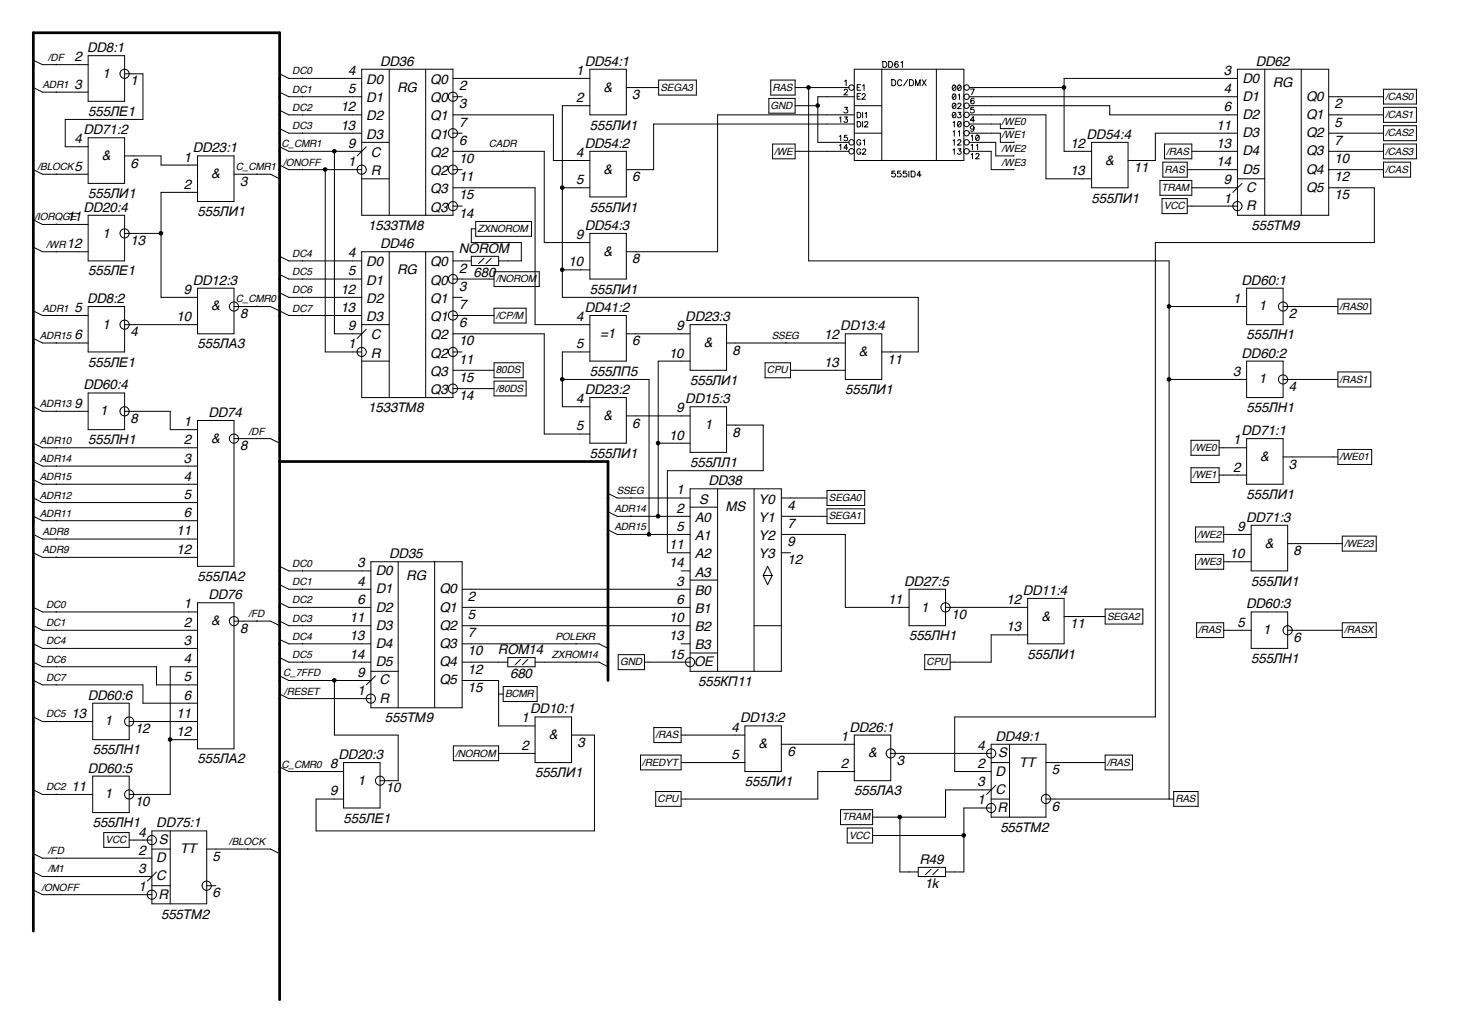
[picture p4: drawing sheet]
<svg xmlns="http://www.w3.org/2000/svg" width="297mm" height="210mm" viewBox="0 0 297 210" stroke-linecap="round" stroke-linejoin="round" font-family="sans-serif">
<g fill="none" stroke="#000" stroke-width=".2">
<path d="M6.8 17.8l1.8 .9h9.3M6.8 12.2l1.8 .9h9.3M11.4 13.1h.1M11.4 18.6v.1M17.9 11.3h7.4v9.3h-7.4zM25.3 15h3.7v9.3h-15.7v5.5h4.6M56.8 18.7l1.9 1h14.8M56.8 15l1.9 .9h14.8M61.5 15.8v.1M61.5 19.5v.2M73.5 14.1h18.5v29.6h-18.5zM79.1 14.1v29.6"/>
<path d="M86.5 14.1v29.6M92 19.7h1.9M92 15.9h27.8M119.8 14.1h7.5v9.2h-7.5zM127.3 17.8h6.5M133.8 16.3h7.7v3h-7.7zM156.2 20h5.3v3h-5.3zM156.6 16.3h4.9v3h-4.9zM161.5 17.8h11M164.3 17.8v35.2h73.2v109.4M171.5 18.4l.1-.2 .4-.1 .2 .4-.8 .8h.9M171.6 16.5l.3-.2v1.1"/>
<path d="M173.6 19.7h-7.4v9.2h6.3M173.6 14.1h22.2v18.5h-22.2zM174.2 19.6h.4M174.2 17.8h.4M174.8 19h-.6v1.2h.6M174.8 17.2h-.6v1.1h.6M175.2 19.3l.2-.3h.2l.2 .3-.2 .4-.5 .5h.8M175.3 17.5l.3-.3v1.1M179.2 14.1v18.5M179.4 12.5h.4a.64 .64 0 0 1 .4 .6 .64 .64 0 0 1-.4 .6h-.4zM180.6 12.5h.4a.64 .64 0 0 1 .4 .6 .64 .64 0 0 1-.4 .6h-.4zM181.2 16.2h.4a.68 .68 0 0 1 .4 .6 .68 .68 0 0 1-.4 .6h-.4z"/>
<path d="M182.5 12.7l-.3-.2a.58 .58 0 0 0-.5 .6 .58 .58 0 0 0 .7 .5 .38 .38 0 0 0-.1-.6 .38 .38 0 0 0-.5 .3M183 12.7l.3-.2v1.2M183.2 16.5a.49 .49 0 0 0-.7-.3 .49 .49 0 0 0-.1 .7 .44 .44 0 0 0 .3 .5 .44 .44 0 0 0 .5-.2M184.4 16.2l-.8 1.2M184.8 16.2h.4a.68 .68 0 0 1 .4 .6 .68 .68 0 0 1-.4 .6h-.4zM186 17.4v-1.2l.5 1.2 .4-1.2v1.2M187.4 16.2l.8 1.2M188.2 16.2l-.8 1.2M190.2 14.1v18.5M193.6 17.3a.54 .54 0 0 1 .7 .4 .54 .54 0 0 1-.4 .7l-.3-.1-.1-.4zM193.6 19.1a.54 .54 0 0 1 .7 .4 .54 .54 0 0 1-.4 .7h-.3l-.1-.5zM194.2 17.5l-.7 .7"/>
<path d="M194.2 19.3l-.7 .7M194.7 17.3a.54 .54 0 0 1 .7 .4 .54 .54 0 0 1-.5 .7l-.2-.1-.2-.4zM194.7 19.3l.2-.2v1.1M195.2 17.5l-.6 .7M196.9 19.7h54.5M196.9 17.8h19.3M197.1 18.1h.9l-.6 1.1M251.4 15.9h-35.2v14.8h5.6M251.4 14.1h18.6v29.6h-18.6zM257 14.1v29.6M264.4 14.1v29.6M270 19.7h11.1"/>
<path d="M281.1 18.1h6.7v3h-6.7zM6.8 34.5l1.8 .9h9.3M11.4 35.3v.1M17.9 28h7.4v9.3h-7.4zM25.3 31.7h7.4v1.8h7.4M40.1 39.1h-7.4v21.3h7.4M40.1 31.7h7.4v9.3h-7.4zM47.5 35.4h7.4l1.9 .9M52.2 35.3v.1M56.8 29.8l1.9 .9h14.8M56.8 26.1l1.9 1h14.8M56.8 22.4l1.9 .9h14.8"/>
<path d="M56.8 33.5l1.9 1h14.8M61.5 23.3h.1M61.5 27v.1M61.5 30.7h.1M61.5 34.4v.1M66.1 34.5v37h7.4M67.9 30.7v37.1h5.6M73.5 28.9h5.6M73.5 36.3h5.6M74.4 29.8l-1.8 1.9M92 30.7h18.6v18.6h9.2M92 27.1h1.9"/>
<path d="M92 23.3h20.4v9.3h7.4M92 34.5h1.9M92 38.2h16.7v27.8h11.1M102.2 30.7h.1M114.3 38.2h5.5M119.8 21.5h-5.5v38.9h72.3v11.1h-7.4M119.8 30.7h7.5v9.3h-7.5zM157 29.3h4.5v3h-4.5zM161.5 30.7h11M161.5 21.5h4.7M170.6 29.5l.2-.2v1.1M170.6 24l.2-.2v1.1"/>
<path d="M170.6 27.7l.2-.2v1.1M171.6 23.8h.6l-.4 .4a.38 .38 0 0 1 .4 .3 .38 .38 0 0 1-.3 .4 .38 .38 0 0 1-.5-.2M171.6 21.8h.6l-.3 .4a.41 .41 0 0 1 .4 .4 .41 .41 0 0 1-.4 .5 .41 .41 0 0 1-.5-.4M172.1 27.5h-.5l-.1 .5a.4 .4 0 0 1 .6 0 .4 .4 0 0 1-.1 .6 .4 .4 0 0 1-.6-.2M172.3 30.1h-.9l.6-.8v1.1M173.6 27.1h5.6M173.6 23.3h-27.8v27.9h-18.5M173.6 25.2h-40.8v9.3h-5.5M173.6 21.5h5.6M174.2 24.7a.57 .57 0 0 1 .7 .5 .57 .57 0 0 1-.7 .6zM174.2 22.8a.57 .57 0 0 1 .7 .6 .57 .57 0 0 1-.7 .5zM174.9 30.5a.45 .45 0 0 0-.6-.2 .45 .45 0 0 0-.2 .6 .4 .4 0 0 0 .4 .4 .4 .4 0 0 0 .4-.4h-.3"/>
<path d="M174.9 28.6a.45 .45 0 0 0-.6-.2 .45 .45 0 0 0-.2 .7 .4 .4 0 0 0 .4 .4 .4 .4 0 0 0 .4-.4h-.3M175.3 30.5l.2-.3 .4 .3-.2 .3-.5 .5h.7M175.3 22.8v1.1M175.3 24.7v1.1M175.3 28.6l.3-.2v1.1M175.7 24.9l.1-.2h.3l.2 .3-.7 .8h.8M175.8 23l.2-.2v1.1M181.8 34.8h-.6v.5a.43 .43 0 0 1 .6-.1 .43 .43 0 0 1 0 .7 .43 .43 0 0 1-.7-.2M183 34.8h-.6l-.1 .5a.43 .43 0 0 1 .7-.1 .43 .43 0 0 1-.1 .7 .43 .43 0 0 1-.6-.2M184.1 34.8h-.5l-.1 .5a.43 .43 0 0 1 .7-.1 .43 .43 0 0 1-.1 .7 .43 .43 0 0 1-.6-.2M184.7 34.8v1.2M185.1 34.8h.4a.64 .64 0 0 1 .4 .6 .64 .64 0 0 1-.4 .6h-.4z"/>
<path d="M187.2 35.6h-.9l.6-.8v1.2M193.6 28.6l.3-.2v1.1M193.6 22.9a.54 .54 0 0 1 .7 .4 .54 .54 0 0 1-.4 .6h-.3l-.1-.4zM193.6 21a.54 .54 0 0 1 .7 .4 .54 .54 0 0 1-.4 .7l-.3-.1-.1-.4zM193.6 24.9l.3-.2v1.1M193.6 26.8l.3-.2v1.1M193.6 30.5l.3-.3v1.1M194.2 23l-.7 .7M194.2 21.2l-.7 .7M194.6 28.6l.1-.2h.3l.2 .3-.7 .8h.8M194.6 21.2l.1-.2h.3l.2 .3-.7 .8h.8M194.6 22.8h.6l-.3 .5a.38 .38 0 0 1 .4 .3 .38 .38 0 0 1-.4 .4 .38 .38 0 0 1-.4-.3"/>
<path d="M194.6 30.2h.6l-.3 .5a.38 .38 0 0 1 .4 .3 .38 .38 0 0 1-.4 .4 .38 .38 0 0 1-.4-.3M194.7 24.7a.54 .54 0 0 1 .7 .4 .54 .54 0 0 1-.5 .7h-.2l-.2-.5zM194.7 26.8l.2-.2v1.1M195.2 24.9l-.6 .7M196.9 30.7h4.5v3.8l4.6-.1M196.9 27.1h6.3v1.8h2.8v-.1M196.9 28.9h5.4v2.8l3.7-.1M196.9 25.2h6.3v.9l2.8-.1M196.9 23.3h15.6v13h9.3M196.9 21.5h28.6v1.8h25.9M197.3 29.5l.3-.2v1.1M197.3 27.7l.3-.3v1.1"/>
<path d="M197.3 31.4l.3-.2v1.1M197.8 21.8h-.5l-.1 .5a.42 .42 0 0 1 .7 0 .42 .42 0 0 1-.2 .7 .42 .42 0 0 1-.6-.3M197.9 25.9a.38 .38 0 0 1-.5 .4 .38 .38 0 0 1-.2-.6 .38 .38 0 0 1 .6 0l.1 .2a.57 .57 0 0 1-.5 .8l-.2-.1M197.9 20.1l-.2-.1a.62 .62 0 0 0-.5 .5 .62 .62 0 0 0 .4 .6 .36 .36 0 0 0 .4-.3 .36 .36 0 0 0-.4-.4 .36 .36 0 0 0-.4 .3M198 24.4h-.9l.6-.7v1.1M198.3 31.4l.1-.2h.3l.2 .3-.7 .8h.8M198.4 29.5l.2-.2v1.1M198.4 27.5a.54 .54 0 0 1 .6 .4 .54 .54 0 0 1-.4 .6h-.2l-.2-.4zM198.9 27.7l-.6 .6M221.8 28.9h7.4v9.3h-7.4zM235.7 36.7h6.4v3h-6.4zM236.3 32.9h4.9v3.1h-4.9z"/>
<path d="M236.6 29.3h5.5v3h-5.5zM241.2 34.5h10.2M242.1 30.7h9.3M242.1 38.2h9.3M251.4 27.1h-16.7v5.5h-5.5M251.4 36.3h5.6M252.3 37.3l-1.8 1.8M270 30.7h11.1M270 27.1h11.1M270 38.2h9.2v11.1h-44.5v96.4h-40.7v11.1h7.4M270 23.3h11.1M270 34.5h11.1"/>
<path d="M281.1 29.3h6.7v3h-6.7zM281.1 21.8h6.7v3.1h-6.7zM281.1 25.5h6.7v3.1h-6.7zM281.1 32.9h5.5v3.1h-5.5zM6.8 50.2l1.8 1h9.3M6.8 44.7l1.8 .9h9.3M11.4 45.5v.1M11.4 51.1v.1M17.9 43.7h7.4v9.3h-7.4zM25.3 47.4h7.4M40.1 58.6h7.4v9.2h-7.4zM56.8 59.5l1.9 .9h14.8"/>
<path d="M56.8 52.1l1.9 .9h14.8M56.8 55.8l1.9 .9h14.8M61.5 52.9v.1M61.5 56.6v.1M73.5 51.2h18.5v29.6h-18.5zM79.1 51.2v29.6M86.5 51.2v29.6M92 53h3.8M92 56.7h8.4M92 41.9h1.9M95.8 52.1h5.5v1.8h-5.5zM96.6 46.5h-.8v2.8h10.1v3.7h-4.6"/>
<path d="M96.6 45h11.4v3h-11.4zM98.3 52.5l-1.1 1.1M99.8 52.5l-1.1 1.1M100.4 55.2h9.2v3h-9.2zM114.3 54.8h5.5M119.8 47.4h7.5v9.3h-7.5zM236.1 40.4h5.1v3h-5.1zM241.2 41.9h10.2M253.3 58.6h7.4v7.4h-7.4zM6.8 68.8l1.8 .9h9.3M6.8 63.2l1.8 .9h9.3M11.4 64v.1"/>
<path d="M11.4 69.6v.1M17.9 62.3h7.4v9.2h-7.4zM17.9 79.9h7.4v7.4h-7.4zM25.3 66h14.8M47.5 62.3h7.4l3.8 1.8h14.8M52.2 62.2v.1M61.5 60.3v.1M61.5 64v.1M73.5 66h5.6M73.5 73.4h5.6M74.4 66.9l-1.8 1.9M92 64.1h8.4"/>
<path d="M92 60.4h1.9M92 67.8h18.6v20.4h9.2M92 75.2h8.4M92 79h8.4M92 71.5h1.9M100.4 62.6h6.5v3h-6.5zM100.4 73.7h5.9v3.1h-5.9zM100.4 77.4h6.5v3h-6.5zM114.3 77.1h17.6v31.5M119.8 64.1h7.5v9.3h-7.5zM119.8 71.5h-5.5v11.1h5.5M127.3 67.8h12.9"/>
<path d="M140.2 73.4h-6.5v31.5M140.2 66h7.4v9.2h-7.4zM147.6 69.7h24.1M155.4 73.7h5.2v3.1h-5.2zM159.7 69.6v.1M160.6 75.2h11.1M171.7 67.8h7.5v9.3h-7.5zM237.5 62.3h15.8M237.5 77.1h15.8M253.3 73.4h7.4v7.4h-7.4zM260.7 62.3h11.1M260.7 77.1h11.1"/>
<path d="M271.8 60.8h6.7v3h-6.7zM271.8 75.6h6.7v3h-6.7zM6.8 97.5l1.8 .9h31.5M6.8 93.8l1.8 .9h31.5M6.8 90.1l1.8 .9h31.5M6.8 82.6l1.8 1h9.3M11.4 83.5v.1M11.4 90.9v.1M11.4 94.6v.1M11.4 98.3v.1M25.3 83.6h9.3v3.7h5.5M40.1 85.4h7.4v29.7h-7.4z"/>
<path d="M47.5 89.1h7.4l1.9 1M52.2 89v.1M119.8 80.8h7.5v9.3h-7.5zM127.3 84.5h12.9M133.7 90.1h6.5M140.2 82.6h7.4v9.3h-7.4zM140.2 99.3h18.5v37.1h-18.5zM145.8 99.3v37.1M147.6 86.4h7.5v9.2h-19.5v16.7h4.6M153.2 99.3v37.1M168 99.7h7.7v3h-7.7zM242 89.5h5.7v3h-5.7z"/>
<path d="M242 95.1h5.7v3h-5.7zM247.7 91h5.6M247.7 96.5h5.6M253.3 89.1h7.4v9.3h-7.4zM260.7 92.9h11.1M271.8 91.3h6.9v3.1h-6.9zM6.8 112.3l1.8 1h31.5M6.8 108.6l1.8 .9h31.5M6.8 101.2l1.8 .9h31.5M6.8 104.9l1.8 .9h31.5M11.4 102v.1M11.4 105.7v.1"/>
<path d="M11.4 109.4v.1M11.4 113.1v.2M56.8 118.8l1.9 .9h16.7M56.8 115.1l1.9 .9h16.7M61.5 115.9v.1M61.5 119.6v.1M75.4 114.1h18.5v29.7h-18.5zM80.9 114.1v29.7M88.3 114.1v29.7M93.9 119.7h46.3M123.5 107.7l1.9 .9h14.8M123.5 104l1.9 .9h14.8"/>
<path d="M123.5 100.3l1.9 .9h14.8M128.2 101.1v.1M128.2 104.8v.1M128.2 108.5v.1M138.4 116h1.8M140.2 117.9h5.6M140.2 103.1h5.6M155.1 116.9l.9-1.8 .9 1.8M155.1 116.9l.9 1.9 .9-1.9M155.1 116.9h1.8M158.7 108.6h13v14.8h13M158.7 104.9h9.3"/>
<path d="M158.7 101.2h9.3M158.7 112.3h1.9M168 103.4h7.7v3h-7.7zM184.7 119.7h7.4v7.4h-7.4zM242.9 107.1h5.7v3h-5.7zM242.9 112.7h5.7v3h-5.7zM248.6 108.6h5.6M248.6 114.1h5.6M254.2 106.7h7.4v9.3h-7.4zM261.6 110.5h11.1M272.7 108.9h6.9v3.1h-6.9zM6.8 138.3l1.8 .9h20.4v3.7h11.1"/>
<path d="M6.8 134.5l1.8 1h23.2v3.7h8.3M6.8 130.8l1.8 1h31.5M6.8 123.4l1.8 .9h31.5M6.8 127.1l1.8 1h31.5M11.4 124.3h.1M11.4 128v.1M11.4 131.7v.1M11.4 135.4v.1M11.4 139.1v.1M40.1 135.5h-5.5v25.9h-8.4M40.1 122.5h7.4v29.7h-7.4zM47.5 126.2h7.4l1.9 .9"/>
<path d="M52.2 126.1v.1M56.8 137.3l1.9 1h16.7M56.8 129.9l1.9 .9h16.7M56.8 126.2l1.9 .9h16.7M56.8 133.6l1.9 .9h16.7M56.8 122.5l1.9 .9h16.7M61.5 123.3v.1M61.5 127.1h.1M61.5 130.7v.1M61.5 134.5h.1M61.5 138.1v.2M67.9 138.3v11.1h13v9.2h-3.7"/>
<path d="M75.4 136.4h5.5M76.3 137.3l-1.9 1.9M93.9 138.3h7.4v9.2h7.4M93.9 130.8h27.8l1.8 1M93.9 127.1h46.3M93.9 134.5h9.3M93.9 123.4h46.3M102.2 139.5h6.9v3.1h-6.9zM103.2 133.6h5.5v1.9h-5.5zM105.7 134l-1.1 1.1M107.2 134l-1.1 1.1M108.7 134.5h13l1.8 1"/>
<path d="M117.1 130.7v.1M117.1 134.5h.1M125.6 133h5.3v3.1h-5.3zM130.9 134.5h9.3M138.4 130.8h1.8M140.2 132.7h5.6M153.2 127.1h5.5M187.9 133h5.1v3.1h-5.1zM192.1 123.4h16.7M208.8 121.6h7.4v9.2h-7.4zM208.8 129h-7.4v5.5h-8.4M216.2 125.3h8.3"/>
<path d="M224.5 123.8h7.7v3h-7.7zM243.1 126.5h5.5v3.1h-5.5zM248.6 128.1h5.6M254.2 124.3h7.4v7.5h-7.4zM261.6 128.1h11.1M272.7 126.5h6.9v3.1h-6.9zM6.8 145.7l1.8 .9h10.2M11.4 146.5v.1M18.8 142.9h7.4v7.4h-7.4zM18.8 157.7h7.4v7.4h-7.4zM26.2 146.6h13.9M34.6 150.3h5.5"/>
<path d="M56.8 141l1.9 1h16.7M56.8 155.8l1.9 1h11.1M61.5 141.9v.1M61.5 156.7v.1M69.8 155h7.4v9.2h-7.4zM92.1 151.6h9.2v3h-9.2zM101.3 153.1h7.4M101.3 141h.9M108.7 145.7h7.4v9.3h-7.4zM116.1 149.4h4.7v19.4h-56.6v-6.4h5.6M130.1 153.4h8.3v3h-8.3zM132.8 147.8h5.6v3.1h-5.6z"/>
<path d="M138.4 149.4h12.9M138.4 155h12.9M151.3 147.5h7.4v9.3h-7.4zM158.7 151.2h14.9M173.6 156.8h-7.4v5.6h-27.8M173.6 149.4h7.4v9.2h-7.4zM181 153.1h20.4M201.4 155h3.7M201.4 151.2h11.1v14.8h-11.1zM202.3 159.6l-1.9 1.8M205.1 151.2v14.8M212.5 155h12"/>
<path d="M224.5 153.4h5.6v3h-5.6zM6.8 177.2l1.8 .9h22.3M6.8 173.5l1.8 .9h22.3M6.8 160.5l1.8 .9h10.2M11.4 161.3v.1M11.4 174.3v.1M11.4 178v.1M21.1 169.2h5.1v3h-5.1zM26.2 170.7h4.7M30.9 172.5h3.7M30.9 180h3.7M30.9 168.8h11.1v14.9h-11.1z"/>
<path d="M31.8 177.2l-1.9 1.8M34.6 168.8v14.9M42 172.5h12.9l1.9 1M42 180h1.9M50.3 172.4v.1M133.2 160.8h5.2v3h-5.2zM170.8 164.5h6.5v3.1h-6.5zM172.1 168.2h5.2v3.1h-5.2zM177.3 169.8h18.5M182.8 166v11.2h3.8M186.6 176.2h5.5v1.9h-5.5zM189.1 176.6l-1.1 1.1"/>
<path d="M190.6 176.6l-1.1 1.1M201.4 160.5h-9.3v5.5h-14.8M201.4 164.2h-5.6v13h-3.7M201.4 162.4h3.7M212.5 162.4h26M238.5 160.8h4.9v3h-4.9zM6.8 180.9l1.8 .9h22.3M12.4 181.7v.1"/>
<circle cx="25.3" cy="15" r=".94"/>
<circle cx="92" cy="19.7" r=".94"/>
<circle cx="173" cy="17.8" r=".56"/>
<circle cx="196.4" cy="19.7" r=".56"/>
<circle cx="196.4" cy="17.8" r=".56"/>
<circle cx="73.5" cy="34.5" r=".94"/>
<circle cx="92" cy="34.5" r=".94"/>
<circle cx="92" cy="27.1" r=".94"/>
<circle cx="173" cy="28.9" r=".56"/>
<circle cx="173" cy="30.7" r=".55"/>
<circle cx="196.4" cy="27.1" r=".56"/>
<circle cx="196.4" cy="25.2" r=".56"/>
<circle cx="196.4" cy="28.9" r=".56"/>
<circle cx="196.4" cy="21.5" r=".56"/>
<circle cx="196.4" cy="30.7" r=".56"/>
<circle cx="196.4" cy="23.3" r=".56"/>
<circle cx="25.3" cy="47.4" r=".94"/>
<circle cx="92" cy="56.7" r=".94"/>
<circle cx="92" cy="41.9" r=".94"/>
<circle cx="251.4" cy="41.9" r=".94"/>
<circle cx="25.3" cy="66" r=".94"/>
<circle cx="47.5" cy="62.3" r=".94"/>
<circle cx="73.5" cy="71.5" r=".94"/>
<circle cx="92" cy="79" r=".94"/>
<circle cx="92" cy="71.5" r=".94"/>
<circle cx="92" cy="64.1" r=".94"/>
<circle cx="260.7" cy="62.3" r=".94"/>
<circle cx="260.7" cy="77.1" r=".94"/>
<circle cx="25.3" cy="83.6" r=".94"/>
<circle cx="47.5" cy="89.1" r=".94"/>
<circle cx="47.5" cy="126.2" r=".94"/>
<circle cx="140.2" cy="134.5" r=".94"/>
<circle cx="192.1" cy="123.4" r=".94"/>
<circle cx="261.6" cy="128.1" r=".94"/>
<circle cx="26.2" cy="146.6" r=".94"/>
<circle cx="75.3" cy="142" r=".94"/>
<circle cx="77.2" cy="158.6" r=".94"/>
<circle cx="181" cy="153.1" r=".94"/>
<circle cx="201.4" cy="153.1" r=".94"/>
<circle cx="26.2" cy="161.4" r=".94"/>
<circle cx="30.9" cy="170.7" r=".94"/>
<circle cx="42" cy="180" r=".94"/>
<circle cx="201.4" cy="164.2" r=".94"/>
<circle cx="212.5" cy="162.4" r=".94"/>
<circle cx="30.9" cy="181.8" r=".94"/>
</g>
<g fill="#000" stroke="#000" stroke-width=".2">
<circle cx="164.3" cy="17.8" r=".37"/>
<circle cx="216.2" cy="17.8" r=".37"/>
<circle cx="66.1" cy="34.4" r=".37"/>
<circle cx="67.9" cy="30.7" r=".37"/>
<circle cx="114.2" cy="38.1" r=".37"/>
<circle cx="166.1" cy="21.5" r=".37"/>
<circle cx="32.7" cy="47.4" r=".37"/>
<circle cx="114.2" cy="54.8" r=".37"/>
<circle cx="114.2" cy="77.1" r=".37"/>
<circle cx="237.5" cy="62.3" r=".37"/>
<circle cx="237.5" cy="77.1" r=".37"/>
<circle cx="133.7" cy="90" r=".37"/>
<circle cx="131.8" cy="108.6" r=".37"/>
<circle cx="133.7" cy="104.9" r=".37"/>
<circle cx="67.9" cy="138.2" r=".37"/>
<circle cx="34.6" cy="150.3" r=".37"/>
<circle cx="182.8" cy="166" r=".37"/>
<circle cx="195.8" cy="169.7" r=".37"/>
</g>
<path d="M56.8 93.8h66.7v44.5M6.8 189.2v-182.5h50v196.4" fill="none" stroke="#000" stroke-width=".55"/>
<g font-size="2.7">
<text x="17.7" y="10.6">DD8:1</text>
<text x="15.2" y="12.4">2</text>
<text x="20.8" y="15.8">1</text>
<text x="26.5" y="17.4">1</text>
<text x="70.7" y="15.2">4</text>
<text x="74.4" y="17.1">D0</text>
<text x="77.2" y="13.3">DD36</text>
<text x="87.4" y="17.1">Q0</text>
<text x="117.1" y="15.2">1</text>
<text x="118.8" y="13.3">DD54:1</text>
<text x="248.7" y="15.2">3</text>
<text x="252.4" y="16.8">D0</text>
<text x="255.1" y="13.3">DD62</text>
<text x="258.6" y="17.7">RG</text>
<text x="15.2" y="18">3</text>
<text x="17.9" y="23.6">555ЛЕ1</text>
<text x="69.2" y="22.6">12</text>
<text x="70.7" y="18.9">5</text>
<text x="74.4" y="20.8">D1</text>
<text x="80.7" y="18.6">RG</text>
<text x="87.4" y="20.8">Q0</text>
<text x="93.3" y="18.3">2</text>
<text x="93.3" y="22">3</text>
<text x="117.1" y="20.8">2</text>
<text x="122.6" y="18.6">&amp;</text>
<text x="128.4" y="20.2">3</text>
<text x="248.7" y="22.6">6</text>
<text x="248.7" y="18.9">4</text>
<text x="252.4" y="20.5">D1</text>
<text x="265.3" y="20.5">Q0</text>
<text x="271.1" y="22">2</text>
<text x="15.2" y="29.1">4</text>
<text x="16.9" y="27.3">DD71:2</text>
<text x="69.2" y="26.3">13</text>
<text x="74.4" y="24.5">D2</text>
<text x="74.4" y="28.2">D3</text>
<text x="87.4" y="24.5">Q1</text>
<text x="87.4" y="28.2">Q1</text>
<text x="93.3" y="25.7">7</text>
<text x="93.3" y="29.4">6</text>
<text x="119.8" y="26.3">555ЛИ1</text>
<text x="220.8" y="28.2">DD54:4</text>
<text x="247.1" y="26.3">11</text>
<text x="252.4" y="27.9">D3</text>
<text x="252.4" y="24.2">D2</text>
<text x="265.3" y="27.9">Q2</text>
<text x="265.3" y="24.2">Q1</text>
<text x="271.1" y="29.4">7</text>
<text x="271.1" y="25.7">5</text>
<text x="15.2" y="34.7">5</text>
<text x="20.7" y="32.5">&amp;</text>
<text x="26.5" y="34.1">6</text>
<text x="37.4" y="32.8">1</text>
<text x="39.2" y="31">DD23:1</text>
<text x="70.7" y="30">9</text>
<text x="70.7" y="33.8">1</text>
<text x="75.4" y="35.6">R</text>
<text x="75.4" y="31.9">C</text>
<text x="87.4" y="35.6">Q2</text>
<text x="87.4" y="31.9">Q2</text>
<text x="93.3" y="33.1">10</text>
<text x="117.1" y="31.9">4</text>
<text x="118.8" y="30">DD54:2</text>
<text x="122.6" y="35.3">&amp;</text>
<text x="217.5" y="35.6">13</text>
<text x="217.5" y="30">12</text>
<text x="224.5" y="33.5">&amp;</text>
<text x="230.4" y="35">11</text>
<text x="247.1" y="33.8">14</text>
<text x="247.1" y="30">13</text>
<text x="252.4" y="35.3">D5</text>
<text x="252.4" y="31.6">D4</text>
<text x="265.3" y="35.3">Q4</text>
<text x="265.3" y="31.6">Q3</text>
<text x="271.1" y="33.1">10</text>
<text x="17.9" y="40.2">555ЛИ1</text>
<text x="37.4" y="38.4">2</text>
<text x="42.9" y="36.2">&amp;</text>
<text x="48.8" y="37.8">3</text>
<text x="87.4" y="39.3">Q3</text>
<text x="93.3" y="36.8">11</text>
<text x="93.3" y="40.5">15</text>
<text x="117.1" y="37.4">5</text>
<text x="128.4" y="36.8">6</text>
<text x="221.8" y="41.2">555ЛИ1</text>
<text x="248.7" y="37.4">9</text>
<text x="248.7" y="41.2">1</text>
<text x="253.2" y="39">C</text>
<text x="265.3" y="39">Q5</text>
<text x="271.1" y="40.5">15</text>
<text x="271.1" y="36.8">12</text>
<text x="13.6" y="44.9">11</text>
<text x="16.9" y="43">DD20:4</text>
<text x="40.1" y="44">555ЛИ1</text>
<text x="74.8" y="46.7">1533ТМ8</text>
<text x="87.4" y="43">Q3</text>
<text x="93.3" y="44.3">14</text>
<text x="118.8" y="46.7">DD54:3</text>
<text x="119.8" y="43">555ЛИ1</text>
<text x="253.2" y="42.7">R</text>
<text x="254.3" y="46.7">555ТМ9</text>
<text x="13.6" y="50.4">12</text>
<text x="20.8" y="48.3">1</text>
<text x="26.5" y="49.8">13</text>
<text x="70.7" y="52.3">4</text>
<text x="77.2" y="50.4">DD46</text>
<text x="93.2" y="51.4">NOROM</text>
<text x="117.1" y="48.6">9</text>
<text x="122.6" y="52">&amp;</text>
<text x="128.4" y="53.5">8</text>
<text x="17.9" y="56">555ЛЕ1</text>
<text x="37.4" y="59.7">9</text>
<text x="39.2" y="57.8">DD12:3</text>
<text x="69.2" y="59.7">12</text>
<text x="70.7" y="56">5</text>
<text x="74.4" y="54.1">D0</text>
<text x="74.4" y="57.8">D1</text>
<text x="80.7" y="55.7">RG</text>
<text x="87.4" y="54.1">Q0</text>
<text x="87.4" y="57.8">Q0</text>
<text x="93.3" y="55.4">2</text>
<text x="93.3" y="59.1">3</text>
<text x="96.2" y="56.3">680</text>
<text x="115.5" y="54.1">10</text>
<text x="119.8" y="59.7">555ЛИ1</text>
<text x="252.3" y="57.8">DD60:1</text>
<text x="15.2" y="63.4">5</text>
<text x="17.7" y="61.6">DD8:2</text>
<text x="35.9" y="65.2">10</text>
<text x="42.9" y="63.1">&amp;</text>
<text x="48.8" y="64.7">8</text>
<text x="69.2" y="63.4">13</text>
<text x="74.4" y="61.6">D2</text>
<text x="74.4" y="65.2">D3</text>
<text x="87.4" y="61.6">Q1</text>
<text x="87.4" y="65.2">Q1</text>
<text x="93.3" y="62.8">7</text>
<text x="117.1" y="65.2">4</text>
<text x="118.8" y="63.4">DD41:2</text>
<text x="139.2" y="65.2">DD23:3</text>
<text x="250.5" y="61.6">1</text>
<text x="255.7" y="63.1">1</text>
<text x="261.9" y="64.7">2</text>
<text x="15.2" y="69">6</text>
<text x="20.8" y="66.8">1</text>
<text x="26.5" y="68.3">4</text>
<text x="40.1" y="70.8">555ЛА3</text>
<text x="70.7" y="67.1">9</text>
<text x="70.7" y="70.8">1</text>
<text x="75.4" y="69">C</text>
<text x="87.4" y="69">Q2</text>
<text x="93.3" y="66.5">6</text>
<text x="93.3" y="70.2">10</text>
<text x="117.1" y="70.8">5</text>
<text x="122" y="68.6">=1</text>
<text x="128.4" y="70.2">6</text>
<text x="137.5" y="67.1">9</text>
<text x="143" y="70.5">&amp;</text>
<text x="167.4" y="69">12</text>
<text x="170.7" y="67.1">DD13:4</text>
<text x="253.3" y="69">555ЛН1</text>
<text x="17.9" y="74.5">555ЛЕ1</text>
<text x="75.4" y="72.7">R</text>
<text x="87.4" y="72.7">Q2</text>
<text x="87.4" y="76.4">Q3</text>
<text x="93.3" y="73.9">11</text>
<text x="93.3" y="77.6">15</text>
<text x="119.8" y="76.4">555ЛП5</text>
<text x="135.9" y="72.7">10</text>
<text x="148.8" y="72.1">8</text>
<text x="167.4" y="74.5">13</text>
<text x="174.5" y="72.4">&amp;</text>
<text x="180.3" y="73.9">11</text>
<text x="250.5" y="76.4">3</text>
<text x="252.3" y="72.7">DD60:2</text>
<text x="255.7" y="77.9">1</text>
<text x="15.2" y="82.9">9</text>
<text x="16.9" y="79.1">DD60:4</text>
<text x="74.8" y="83.8">1533ТМ8</text>
<text x="87.4" y="80.1">Q3</text>
<text x="93.3" y="81.3">14</text>
<text x="117.1" y="81.9">4</text>
<text x="118.8" y="80.1">DD23:2</text>
<text x="137.5" y="83.8">9</text>
<text x="139.2" y="81.9">DD15:3</text>
<text x="140.2" y="78.2">555ЛИ1</text>
<text x="171.7" y="80.1">555ЛИ1</text>
<text x="253.3" y="83.8">555ЛН1</text>
<text x="261.9" y="79.5">4</text>
<text x="20.4" y="84.4">1</text>
<text x="26.5" y="86">8</text>
<text x="37.4" y="86.6">1</text>
<text x="42.3" y="84.7">DD74</text>
<text x="42.9" y="90">&amp;</text>
<text x="117.1" y="87.5">5</text>
<text x="122.6" y="85.3">&amp;</text>
<text x="128.4" y="86.9">6</text>
<text x="135.9" y="89.3">10</text>
<text x="143.2" y="87.2">1</text>
<text x="148.8" y="88.7">8</text>
<text x="252.3" y="88.4">DD71:1</text>
<text x="17.9" y="90.3">555ЛН1</text>
<text x="37.4" y="94">3</text>
<text x="37.4" y="90.3">2</text>
<text x="48.8" y="91.5">8</text>
<text x="119.8" y="93.1">555ЛИ1</text>
<text x="140.2" y="94.9">555ЛЛ1</text>
<text x="250.5" y="95.8">2</text>
<text x="250.5" y="90.3">1</text>
<text x="256" y="93.7">&amp;</text>
<text x="261.9" y="95.2">3</text>
<text x="37.4" y="97.7">4</text>
<text x="37.4" y="101.4">5</text>
<text x="137.5" y="100.5">1</text>
<text x="143.9" y="98.6">DD38</text>
<text x="253.3" y="101.4">555ЛИ1</text>
<text x="37.4" y="105.1">6</text>
<text x="137.5" y="104.2">2</text>
<text x="137.5" y="107.9">5</text>
<text x="141.1" y="106">A0</text>
<text x="142.1" y="102.3">S</text>
<text x="147.4" y="103.9">MS</text>
<text x="154.1" y="106">Y1</text>
<text x="154.1" y="102.3">Y0</text>
<text x="160" y="107.2">7</text>
<text x="160" y="103.6">4</text>
<text x="251.5" y="107.9">9</text>
<text x="253.2" y="106">DD71:3</text>
<text x="35.9" y="108.8">11</text>
<text x="35.9" y="112.5">12</text>
<text x="79.1" y="113.4">DD35</text>
<text x="135.9" y="111.6">11</text>
<text x="141.1" y="109.7">A1</text>
<text x="141.1" y="113.4">A2</text>
<text x="154.1" y="109.7">Y2</text>
<text x="154.1" y="113.4">Y3</text>
<text x="160" y="111">9</text>
<text x="249.9" y="113.4">10</text>
<text x="257" y="111.3">&amp;</text>
<text x="262.8" y="112.8">8</text>
<text x="40.1" y="118.1">555ЛА2</text>
<text x="72.6" y="115.3">3</text>
<text x="72.6" y="119">4</text>
<text x="76.4" y="116.9">D0</text>
<text x="82.5" y="117.8">RG</text>
<text x="135.9" y="115.3">14</text>
<text x="137.5" y="119">3</text>
<text x="141.1" y="117.2">A3</text>
<text x="160" y="114.7">12</text>
<text x="183.7" y="119">DD27:5</text>
<text x="254.2" y="119">555ЛИ1</text>
<text x="37.4" y="123.6">1</text>
<text x="42.3" y="121.8">DD76</text>
<text x="72.6" y="122.7">6</text>
<text x="76.4" y="124.3">D2</text>
<text x="76.4" y="120.5">D1</text>
<text x="89.3" y="124.3">Q1</text>
<text x="89.3" y="120.5">Q0</text>
<text x="95.1" y="122.1">2</text>
<text x="95.1" y="125.8">5</text>
<text x="137.5" y="122.7">6</text>
<text x="141.1" y="120.9">B0</text>
<text x="141.1" y="124.6">B1</text>
<text x="180.4" y="122.7">11</text>
<text x="187.2" y="124.3">1</text>
<text x="193.3" y="125.8">10</text>
<text x="204.5" y="122.7">12</text>
<text x="207.8" y="120.9">DD11:4</text>
<text x="253.2" y="123.6">DD60:3</text>
<text x="37.4" y="131">3</text>
<text x="37.4" y="127.4">2</text>
<text x="42.9" y="127">&amp;</text>
<text x="48.8" y="128.6">8</text>
<text x="71.1" y="126.4">11</text>
<text x="71.1" y="130.1">13</text>
<text x="76.4" y="127.9">D3</text>
<text x="76.4" y="131.7">D4</text>
<text x="89.3" y="127.9">Q2</text>
<text x="89.3" y="131.7">Q3</text>
<text x="95.1" y="129.5">7</text>
<text x="135.9" y="126.4">10</text>
<text x="135.9" y="130.1">13</text>
<text x="141.1" y="128.3">B2</text>
<text x="141.1" y="132">B3</text>
<text x="184.7" y="130.1">555ЛН1</text>
<text x="204.5" y="128.3">13</text>
<text x="211.6" y="126.1">&amp;</text>
<text x="217.4" y="127.6">11</text>
<text x="251.5" y="127.4">5</text>
<text x="256.7" y="128.9">1</text>
<text x="262.8" y="130.4">6</text>
<text x="37.4" y="134.8">4</text>
<text x="71.1" y="133.8">14</text>
<text x="72.6" y="137.6">9</text>
<text x="76.4" y="135.4">D5</text>
<text x="89.3" y="135.4">Q4</text>
<text x="95.1" y="136.9">12</text>
<text x="95.1" y="133.2">10</text>
<text x="101.2" y="132.9">ROM14</text>
<text x="103.6" y="137.9">680</text>
<text x="135.9" y="133.8">15</text>
<text x="141" y="135.4">OE</text>
<text x="208.8" y="133.8">555ЛИ1</text>
<text x="254.2" y="134.8">555ЛН1</text>
<text x="17.8" y="142.2">DD60:6</text>
<text x="37.4" y="142.2">6</text>
<text x="37.4" y="138.4">5</text>
<text x="72.6" y="141.2">1</text>
<text x="77.1" y="139.1">C</text>
<text x="77.1" y="142.8">R</text>
<text x="89.3" y="139.1">Q5</text>
<text x="95.1" y="140.6">15</text>
<text x="141.9" y="139.4">555КП11</text>
<text x="14.5" y="145.9">13</text>
<text x="21.3" y="147.4">1</text>
<text x="27.4" y="148.9">12</text>
<text x="35.9" y="145.9">11</text>
<text x="35.9" y="149.6">12</text>
<text x="78.2" y="146.8">555ТМ9</text>
<text x="106" y="146.8">1</text>
<text x="107.7" y="145">DD10:1</text>
<text x="148.6" y="148.6">4</text>
<text x="150.4" y="146.8">DD13:2</text>
<text x="172.6" y="148.6">DD26:1</text>
<text x="18.8" y="153.3">555ЛН1</text>
<text x="40.1" y="155.1">555ЛА2</text>
<text x="68.8" y="154.2">DD20:3</text>
<text x="106" y="152.4">2</text>
<text x="111.5" y="150.2">&amp;</text>
<text x="117.3" y="151.7">3</text>
<text x="148.6" y="154.2">5</text>
<text x="154.1" y="152">&amp;</text>
<text x="160" y="153.6">6</text>
<text x="170.8" y="150.5">1</text>
<text x="176.4" y="153.9">&amp;</text>
<text x="182.2" y="155.5">3</text>
<text x="198.6" y="152.4">4</text>
<text x="202.2" y="150.5">DD49:1</text>
<text x="202.8" y="153.9">S</text>
<text x="207.1" y="155.8">TT</text>
<text x="14.5" y="160.7">11</text>
<text x="17.8" y="157">DD60:5</text>
<text x="67.1" y="161.6">9</text>
<text x="67.1" y="156.1">8</text>
<text x="72.7" y="159.5">1</text>
<text x="78.4" y="161">10</text>
<text x="108.7" y="157.9">555ЛИ1</text>
<text x="151.3" y="159.8">555ЛИ1</text>
<text x="170.8" y="156.1">2</text>
<text x="173.6" y="161.6">555ЛА3</text>
<text x="198.6" y="156.1">2</text>
<text x="198.6" y="159.8">3</text>
<text x="202.2" y="157.6">D</text>
<text x="202.2" y="161.3">C</text>
<text x="213.7" y="157.3">5</text>
<text x="21.3" y="162.2">1</text>
<text x="27.4" y="163.8">10</text>
<text x="69.8" y="167.2">555ЛЕ1</text>
<text x="198.6" y="163.5">1</text>
<text x="202.7" y="165">R</text>
<text x="213.7" y="164.7">6</text>
<text x="18.8" y="168.1">555ЛН1</text>
<text x="28.1" y="170">4</text>
<text x="28.1" y="173.7">2</text>
<text x="31.7" y="168.1">DD75:1</text>
<text x="32.3" y="171.5">S</text>
<text x="36.6" y="173.4">TT</text>
<text x="203.2" y="169.1">555ТМ2</text>
<text x="28.1" y="177.4">3</text>
<text x="31.7" y="175.2">D</text>
<text x="31.7" y="178.9">C</text>
<text x="43.2" y="174.9">5</text>
<text x="186.8" y="175.5">R49</text>
<text x="28.1" y="181.1">1</text>
<text x="32.2" y="182.6">R</text>
<text x="43.2" y="182.3">6</text>
<text x="187.9" y="180.5">1k</text>
<text x="32.7" y="186.7">555ТМ2</text>
</g>
<g font-size="2">
<text x="8.6" y="17.9">ADR1</text>
<text x="9.7" y="12.3">/DF</text>
<text x="59.4" y="15.1">DC0</text>
<text x="59.4" y="22.5">DC2</text>
<text x="59.4" y="18.8">DC1</text>
<text x="134.2" y="18.4">SEGA3</text>
<text x="156.5" y="22.2">GND</text>
<text x="156.9" y="18.4">RAS</text>
<text x="281.4" y="20.3">/CAS0</text>
<text x="57.2" y="29.9">C_CMR1</text>
<text x="59.4" y="26.2">DC3</text>
<text x="99.3" y="29.9">CADR</text>
<text x="203.5" y="25.3">/WE0</text>
<text x="203.5" y="28.1">/WE1</text>
<text x="281.4" y="27.7">/CAS2</text>
<text x="281.4" y="24">/CAS1</text>
<text x="7.6" y="34.6">/BLOCK</text>
<text x="47.9" y="34.6">C_CMR1</text>
<text x="57.5" y="33.7">/ONOFF</text>
<text x="157.3" y="31.4">/WE</text>
<text x="203.5" y="30.9">/WE2</text>
<text x="203.5" y="33.7">/WE3</text>
<text x="236.6" y="35.1">RAS</text>
<text x="236.9" y="31.4">/RAS</text>
<text x="281.4" y="31.4">/CAS3</text>
<text x="281.4" y="35.1">/CAS</text>
<text x="236" y="38.8">TRAM</text>
<text x="7" y="44.8">/IORQGE</text>
<text x="97" y="47.2">ZXNOROM</text>
<text x="236.5" y="42.5">VCC</text>
<text x="9.4" y="50.3">/WR</text>
<text x="59.4" y="52.2">DC4</text>
<text x="59.4" y="59.6">DC6</text>
<text x="59.4" y="55.9">DC5</text>
<text x="100.7" y="57.4">/NOROM</text>
<text x="8.6" y="63.3">ADR1</text>
<text x="47.9" y="61.4">C_CMR0</text>
<text x="59.4" y="63.3">DC7</text>
<text x="100.8" y="64.8">/CP/M</text>
<text x="272.2" y="62.9">/RAS0</text>
<text x="8.1" y="68.8">ADR15</text>
<text x="156.8" y="68.8">SSEG</text>
<text x="100.8" y="75.9">80DS</text>
<text x="155.8" y="75.9">CPU</text>
<text x="272.2" y="77.7">/RAS1</text>
<text x="8.1" y="82.8">ADR13</text>
<text x="100.8" y="79.6">/80DS</text>
<text x="50.5" y="88.3">/DF</text>
<text x="8.1" y="93.9">ADR14</text>
<text x="8.1" y="90.2">ADR10</text>
<text x="242.3" y="91.7">/WE0</text>
<text x="272.2" y="93.5">/WE01</text>
<text x="8.1" y="97.6">ADR15</text>
<text x="8.1" y="101.3">ADR12</text>
<text x="125.3" y="100.4">SSEG</text>
<text x="168.4" y="101.8">SEGA0</text>
<text x="242.3" y="97.2">/WE1</text>
<text x="8.1" y="105">ADR11</text>
<text x="124.8" y="104.1">ADR14</text>
<text x="124.8" y="107.8">ADR15</text>
<text x="168.4" y="105.6">SEGA1</text>
<text x="8.6" y="108.7">ADR8</text>
<text x="8.6" y="112.4">ADR9</text>
<text x="243.2" y="109.2">/WE2</text>
<text x="273.1" y="111.1">/WE23</text>
<text x="59.4" y="115.2">DC0</text>
<text x="59.4" y="118.9">DC1</text>
<text x="243.2" y="114.8">/WE3</text>
<text x="9.4" y="123.5">DC0</text>
<text x="50.5" y="125.4">/FD</text>
<text x="59.4" y="122.6">DC2</text>
<text x="224.9" y="125.9">SEGA2</text>
<text x="9.4" y="127.2">DC1</text>
<text x="9.4" y="131">DC4</text>
<text x="59.4" y="126.3">DC3</text>
<text x="59.4" y="130">DC4</text>
<text x="112.9" y="130">POLEKR</text>
<text x="243.5" y="128.7">/RAS</text>
<text x="273.1" y="128.7">/RASX</text>
<text x="9.4" y="134.7">DC6</text>
<text x="57.5" y="137.4">C_7FFD</text>
<text x="59.4" y="133.7">DC5</text>
<text x="112.1" y="133.7">ZXROM14</text>
<text x="126" y="135.2">GND</text>
<text x="188.3" y="135.2">CPU</text>
<text x="9.4" y="138.4">DC7</text>
<text x="57.7" y="141.2">/RESET</text>
<text x="102.6" y="141.7">BCMR</text>
<text x="9.4" y="145.8">DC5</text>
<text x="57.2" y="156">C_CMR0</text>
<text x="92.5" y="153.7">/NOROM</text>
<text x="130.4" y="155.6">/REDYT</text>
<text x="133.2" y="150">/RAS</text>
<text x="224.9" y="155.6">/RAS</text>
<text x="9.4" y="160.6">DC2</text>
<text x="133.6" y="163">CPU</text>
<text x="171.1" y="166.7">TRAM</text>
<text x="238.8" y="163">RAS</text>
<text x="9.7" y="173.6">/FD</text>
<text x="21.5" y="171.3">VCC</text>
<text x="46.5" y="171.7">/BLOCK</text>
<text x="172.5" y="170.4">VCC</text>
<text x="9.7" y="177.3">/M1</text>
<text x="8.4" y="181">/ONOFF</text>
</g>
</svg>
